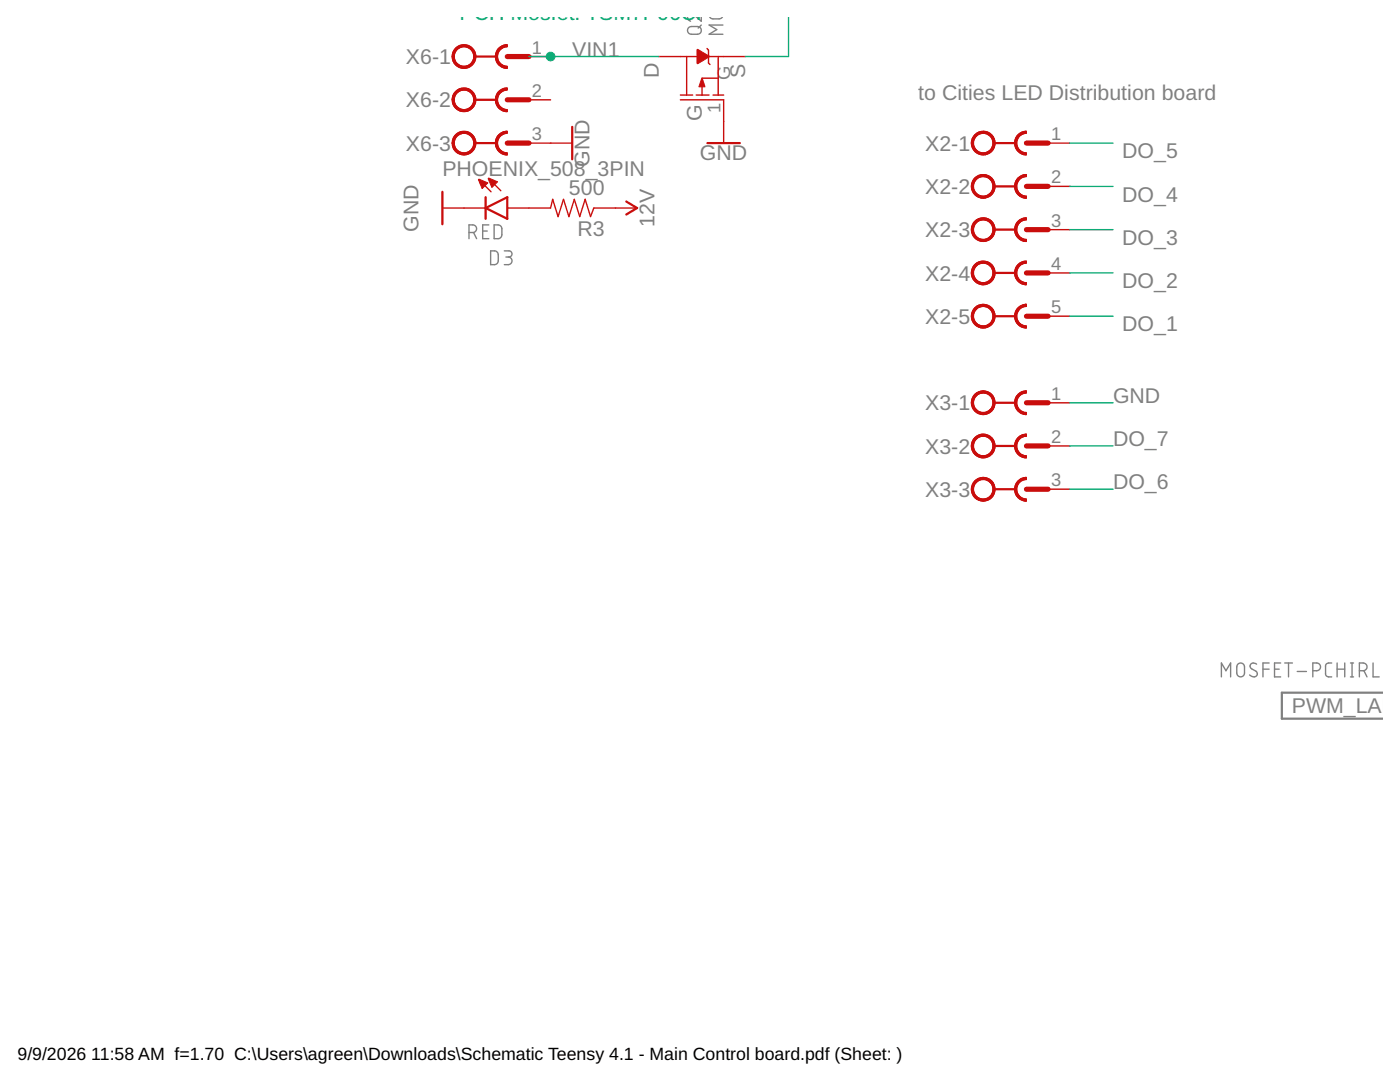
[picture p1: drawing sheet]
<svg xmlns="http://www.w3.org/2000/svg" width="279mm" height="216mm" viewBox="0 0 279 216" stroke-linecap="round" stroke-linejoin="round" font-family="sans-serif">
<g fill="none" stroke="#808080" stroke-width=".28">
<path d="M137.2 3.4l.2 .6 .4 .2M137.4 5.6l.6-.3h1.2a.77 .77 0 0 1 .8 .8 .77 .77 0 0 1-.8 .7h-1.2l-.5-.1-.3-.6zM139 3.4l1 .8v-.8M140 5l-.7 .6M141.7 3.4l.6 .4h1.2l.6-.4M144.3 5h-2.8l1.5 .9-1.5 .9h2.8M93.6 46.4h.8a.76 .76 0 0 0 .7-.8 .76 .76 0 0 0-.7-.7h-.8v2.7M94.5 46.4l.6 1.2M96.3 46.1h.9M97.6 44.9h-1.3v2.7h1.3M97.9 50.1h1l.5 .5v1.7l-.5 .5h-1zM98.6 44.9h1l.5 .5v1.7l-.5 .5h-1z"/>
<path d="M100.6 50.1h1a.61 .61 0 0 1 .6 .6 .61 .61 0 0 1-.6 .6h-.6M101.4 51.3a.76 .76 0 0 1 .8 .7 .76 .76 0 0 1-.8 .8h-.8M243.8 135.1v-2.8l.9 1.5 .9-1.5v2.8M247 132.6a.77 .77 0 0 1 .8-.3 .77 .77 0 0 1 .6 .8v1.2a.77 .77 0 0 1-.8 .8 .77 .77 0 0 1-.8-.8v-1.2zM250.8 132.5a.7 .7 0 0 0-1-.2 .7 .7 0 0 0-.2 1l1 .6a.66 .66 0 0 1 .2 1 .66 .66 0 0 1-1 .1l-.4-.3M252.1 133.5h1.2M253.3 132.3h-1.2v2.8M254.4 133.5h.9M255.6 132.3h-1.2v2.8h1.2M256.4 132.3h1.5M257.2 132.3v2.8M258.9 134h1.8"/>
<path d="M262 133.8h.8a.77 .77 0 0 0 .7-.7 .77 .77 0 0 0-.7-.8h-.8v2.8M265.8 132.3a1.13 1.13 0 0 0-1.2 .2l-.1 .4 .1 1.9a1.13 1.13 0 0 0 1.2 .3M266.8 133.5h1.6M266.8 132.3v2.8M268.4 132.3v2.8M269.5 132.3h.6M269.5 135.1h.6M269.8 132.3v2.8M271.3 133.8h.8a.77 .77 0 0 0 .7-.7 .77 .77 0 0 0-.7-.8h-.8v2.8M272.2 133.8l.6 1.3M274 132.3v2.8h1.3"/>
</g>
<path d="M276 138.2h-20.2v5.2h20.2" fill="none" stroke="#808080" stroke-width=".44"/>
<g fill="#c90d0c" stroke="#c90d0c" stroke-width=".2">
<path d="M194.5 26.9a2.37 2.37 0 0 1 3.8 .5 2.37 2.37 0 0 1-1.5 3.5 2.37 2.37 0 0 1-3-2.3h.5a1.94 1.94 0 0 1 2.9-1.7 1.94 1.94 0 0 1 .1 3.3 1.94 1.94 0 0 1-3-1.3v-.3h-.5a2.43 2.43 0 0 1 .7-1.7z" fill-rule="evenodd"/>
<path d="M194.5 26.9a2.37 2.37 0 0 1 3.8 .5 2.37 2.37 0 0 1-1.5 3.5 2.37 2.37 0 0 1-3-2.3h.5a1.94 1.94 0 0 1 2.9-1.7 1.94 1.94 0 0 1 .1 3.3 1.94 1.94 0 0 1-3-1.3v-.3h-.5a2.43 2.43 0 0 1 .7-1.7z" fill-rule="evenodd"/>
<path d="M202.5 28.6h.4a1.92 1.92 0 0 0 2 1.9v.4a2.38 2.38 0 0 1-2.4-2.3z" fill-rule="evenodd"/>
<path d="M203.2 26.9l1-.7h.7v.4a1.92 1.92 0 0 0-2 2h-.4v-.3a2.29 2.29 0 0 1 .7-1.4z" fill-rule="evenodd"/>
<path d="M203.2 26.9l1-.7h.7v.4a1.95 1.95 0 0 0-2 2 1.95 1.95 0 0 0 2 1.9v.4a2.37 2.37 0 0 1-2.2-1.4 2.37 2.37 0 0 1 .5-2.6z" fill-rule="evenodd"/>
<path d="M194.5 35.5a2.38 2.38 0 0 1 3.8 .5 2.38 2.38 0 0 1-1.5 3.5 2.38 2.38 0 0 1-3-2.3h.5a1.94 1.94 0 0 1 2.9-1.6 1.94 1.94 0 0 1 .1 3.3 1.94 1.94 0 0 1-3-1.3v-.4h-.5a2.54 2.54 0 0 1 .7-1.7z" fill-rule="evenodd"/>
<path d="M194.5 35.5a2.38 2.38 0 0 1 3.8 .5 2.38 2.38 0 0 1-1.5 3.5 2.38 2.38 0 0 1-3-2.3h.5a1.94 1.94 0 0 1 2.9-1.6 1.94 1.94 0 0 1 .1 3.3 1.94 1.94 0 0 1-3-1.3v-.4h-.5a2.54 2.54 0 0 1 .7-1.7z" fill-rule="evenodd"/>
<path d="M202.5 37.2h.4a1.92 1.92 0 0 0 2 1.9v.5a2.38 2.38 0 0 1-2.4-2.4z" fill-rule="evenodd"/>
<path d="M203.2 35.5l1-.6 .7-.1v.4a1.92 1.92 0 0 0-2 2h-.4v-.2a2.29 2.29 0 0 1 .7-1.5z" fill-rule="evenodd"/>
<path d="M203.2 35.5l1-.6 .7-.1v.4a1.95 1.95 0 0 0-2 2 1.95 1.95 0 0 0 2 1.9v.5a2.37 2.37 0 0 1-2.2-1.5 2.37 2.37 0 0 1 .5-2.6z" fill-rule="evenodd"/>
<path d="M194.5 44.1a2.38 2.38 0 0 1 3.8 .5 2.38 2.38 0 0 1-1.5 3.5 2.38 2.38 0 0 1-3-2.3h.5a1.94 1.94 0 0 1 2.9-1.6 1.94 1.94 0 0 1 .1 3.3 1.94 1.94 0 0 1-3-1.3v-.4h-.5a2.54 2.54 0 0 1 .7-1.7z" fill-rule="evenodd"/>
<path d="M194.5 44.1a2.38 2.38 0 0 1 3.8 .5 2.38 2.38 0 0 1-1.5 3.5 2.38 2.38 0 0 1-3-2.3h.5a1.94 1.94 0 0 1 2.9-1.6 1.94 1.94 0 0 1 .1 3.3 1.94 1.94 0 0 1-3-1.3v-.4h-.5a2.54 2.54 0 0 1 .7-1.7z" fill-rule="evenodd"/>
<path d="M202.5 45.8h.4a1.92 1.92 0 0 0 2 2v.4a2.38 2.38 0 0 1-2.4-2.4z" fill-rule="evenodd"/>
<path d="M203.2 44.1l1-.6h.7v.4a1.92 1.92 0 0 0-2 1.9h-.4v-.2a2.29 2.29 0 0 1 .7-1.5z" fill-rule="evenodd"/>
<path d="M203.2 44.1l1-.6h.7v.4a1.95 1.95 0 0 0-2 1.9 1.95 1.95 0 0 0 2 2v.4a2.37 2.37 0 0 1-2.2-1.5 2.37 2.37 0 0 1 .5-2.6z" fill-rule="evenodd"/>
<path d="M194.5 52.8a2.38 2.38 0 0 1 3.8 .5 2.38 2.38 0 0 1-1.5 3.4 2.38 2.38 0 0 1-3-2.2h.5a1.93 1.93 0 0 1 2.7-1.8 1.93 1.93 0 0 1 .6 3.1 1.93 1.93 0 0 1-3.2-.6l-.1-.7h-.5a2.54 2.54 0 0 1 .7-1.7z" fill-rule="evenodd"/>
<path d="M194.5 52.8a2.38 2.38 0 0 1 3.8 .5 2.38 2.38 0 0 1-1.5 3.4 2.38 2.38 0 0 1-3-2.2h.5a1.93 1.93 0 0 1 2.7-1.8 1.93 1.93 0 0 1 .6 3.1 1.93 1.93 0 0 1-3.2-.6l-.1-.7h-.5a2.54 2.54 0 0 1 .7-1.7z" fill-rule="evenodd"/>
<path d="M202.5 54.5h.4a1.88 1.88 0 0 0 2 1.9v.4a2.38 2.38 0 0 1-2.4-2.3z" fill-rule="evenodd"/>
<path d="M203.2 52.8l1-.6 .7-.1v.4a1.92 1.92 0 0 0-2 2h-.4v-.2a2.29 2.29 0 0 1 .7-1.5z" fill-rule="evenodd"/>
<path d="M203.2 52.8l1-.6 .7-.1v.4a1.94 1.94 0 0 0-2 2 1.94 1.94 0 0 0 2 1.9v.4a2.37 2.37 0 0 1-2.2-1.4 2.37 2.37 0 0 1 .5-2.6z" fill-rule="evenodd"/>
<path d="M194.5 61.4a2.38 2.38 0 0 1 3.8 .5 2.38 2.38 0 0 1-1.5 3.5 2.38 2.38 0 0 1-3-2.3h.5a1.93 1.93 0 0 1 2.7-1.8 1.93 1.93 0 0 1 .6 3.2 1.93 1.93 0 0 1-3.2-.7l-.1-.7h-.5a2.54 2.54 0 0 1 .7-1.7z" fill-rule="evenodd"/>
<path d="M194.5 61.4a2.38 2.38 0 0 1 3.8 .5 2.38 2.38 0 0 1-1.5 3.5 2.38 2.38 0 0 1-3-2.3h.5a1.93 1.93 0 0 1 2.7-1.8 1.93 1.93 0 0 1 .6 3.2 1.93 1.93 0 0 1-3.2-.7l-.1-.7h-.5a2.54 2.54 0 0 1 .7-1.7z" fill-rule="evenodd"/>
<path d="M202.5 63.1h.4a1.88 1.88 0 0 0 2 1.9v.5a2.38 2.38 0 0 1-2.4-2.4z" fill-rule="evenodd"/>
<path d="M203.2 61.4l.7-.5 .8-.2h.2v.5a1.92 1.92 0 0 0-2 1.9h-.4v-.2a2.29 2.29 0 0 1 .7-1.5z" fill-rule="evenodd"/>
<path d="M203.2 61.4l.7-.5 .8-.2h.2v.5a1.94 1.94 0 0 0-2 1.9 1.94 1.94 0 0 0 2 1.9v.5a2.37 2.37 0 0 1-2.2-1.5 2.37 2.37 0 0 1 .5-2.6z" fill-rule="evenodd"/>
<path d="M194.5 78.7a2.37 2.37 0 0 1 3.8 .5 2.37 2.37 0 0 1-1.5 3.5 2.37 2.37 0 0 1-3-2.3h.5a1.94 1.94 0 0 1 2.9-1.7 1.94 1.94 0 0 1 .1 3.3 1.94 1.94 0 0 1-3-1.3v-.3h-.5a2.54 2.54 0 0 1 .7-1.7z" fill-rule="evenodd"/>
<path d="M194.5 78.7a2.37 2.37 0 0 1 3.8 .5 2.37 2.37 0 0 1-1.5 3.5 2.37 2.37 0 0 1-3-2.3h.5a1.94 1.94 0 0 1 2.9-1.7 1.94 1.94 0 0 1 .1 3.3 1.94 1.94 0 0 1-3-1.3v-.3h-.5a2.54 2.54 0 0 1 .7-1.7z" fill-rule="evenodd"/>
<path d="M202.5 80.4h.4a1.92 1.92 0 0 0 2 1.9v.4a2.38 2.38 0 0 1-2.4-2.3z" fill-rule="evenodd"/>
<path d="M203.2 78.7a2.25 2.25 0 0 1 1.7-.7v.4a1.92 1.92 0 0 0-2 2h-.4v-.2a2.29 2.29 0 0 1 .7-1.5z" fill-rule="evenodd"/>
<path d="M203.2 78.7a2.25 2.25 0 0 1 1.7-.7v.4a1.94 1.94 0 0 0-2 2 1.94 1.94 0 0 0 2 1.9v.4a2.37 2.37 0 0 1-2.2-1.4 2.37 2.37 0 0 1 .5-2.6z" fill-rule="evenodd"/>
<path d="M194.5 87.3a2.37 2.37 0 0 1 3.8 .5 2.37 2.37 0 0 1-1.5 3.5 2.37 2.37 0 0 1-3-2.3h.5a1.94 1.94 0 0 1 2.9-1.6 1.94 1.94 0 0 1 .1 3.3 1.94 1.94 0 0 1-3-1.3v-.4h-.5a2.54 2.54 0 0 1 .7-1.7z" fill-rule="evenodd"/>
<path d="M194.5 87.3a2.37 2.37 0 0 1 3.8 .5 2.37 2.37 0 0 1-1.5 3.5 2.37 2.37 0 0 1-3-2.3h.5a1.94 1.94 0 0 1 2.9-1.6 1.94 1.94 0 0 1 .1 3.3 1.94 1.94 0 0 1-3-1.3v-.4h-.5a2.54 2.54 0 0 1 .7-1.7z" fill-rule="evenodd"/>
<path d="M202.5 89h.4a1.92 1.92 0 0 0 2 1.9v.5a2.38 2.38 0 0 1-2.4-2.4z" fill-rule="evenodd"/>
<path d="M203.2 87.3a2.25 2.25 0 0 1 1.7-.7v.5a1.92 1.92 0 0 0-2 1.9h-.4v-.2a2.29 2.29 0 0 1 .7-1.5z" fill-rule="evenodd"/>
<path d="M203.2 87.3a2.25 2.25 0 0 1 1.7-.7v.5a1.94 1.94 0 0 0-2 1.9 1.94 1.94 0 0 0 2 1.9v.5a2.37 2.37 0 0 1-2.2-1.5 2.37 2.37 0 0 1 .5-2.6z" fill-rule="evenodd"/>
<path d="M194.5 95.9a2.37 2.37 0 0 1 3.8 .5 2.37 2.37 0 0 1-1.5 3.5 2.37 2.37 0 0 1-3-2.3h.5a1.94 1.94 0 0 1 2.9-1.6 1.94 1.94 0 0 1 .1 3.3 1.94 1.94 0 0 1-3-1.3v-.4h-.5a2.54 2.54 0 0 1 .7-1.7z" fill-rule="evenodd"/>
<path d="M194.5 95.9a2.37 2.37 0 0 1 3.8 .5 2.37 2.37 0 0 1-1.5 3.5 2.37 2.37 0 0 1-3-2.3h.5a1.94 1.94 0 0 1 2.9-1.6 1.94 1.94 0 0 1 .1 3.3 1.94 1.94 0 0 1-3-1.3v-.4h-.5a2.54 2.54 0 0 1 .7-1.7z" fill-rule="evenodd"/>
<path d="M202.5 97.6h.4a1.92 1.92 0 0 0 2 2v.4a2.38 2.38 0 0 1-2.4-2.4z" fill-rule="evenodd"/>
<path d="M203.2 95.9a2.25 2.25 0 0 1 1.7-.7v.5a1.92 1.92 0 0 0-2 1.9h-.4v-.2a2.29 2.29 0 0 1 .7-1.5z" fill-rule="evenodd"/>
<path d="M203.2 95.9a2.25 2.25 0 0 1 1.7-.7v.5a1.94 1.94 0 0 0-2 1.9 1.94 1.94 0 0 0 2 2v.4a2.37 2.37 0 0 1-2.2-1.5 2.37 2.37 0 0 1 .5-2.6z" fill-rule="evenodd"/>
<path d="M97.4 35.6l.1-.1 1.8 .8-1.1 1.1z" fill-rule="evenodd"/>
<path d="M95.5 35.9l.1-.2 1.8 .8-1.2 1.1z" fill-rule="evenodd"/>
<path d="M139.1 9.9l.1-.1 2.4 1.5-2.4 1.4h-.1z" fill-rule="evenodd"/>
<path d="M140 15.8h.2l.5 1.5h-1.2z" fill-rule="evenodd"/>
<path d="M90.9 9.6a2.37 2.37 0 0 1 3.7 .5 2.37 2.37 0 0 1-1.4 3.5 2.37 2.37 0 0 1-3-2.3h.5a1.94 1.94 0 0 1 2.7-1.8 1.94 1.94 0 0 1 .4 3.3 1.94 1.94 0 0 1-3.1-1.1v-.4h-.5a2.29 2.29 0 0 1 .7-1.7z" fill-rule="evenodd"/>
<path d="M90.9 9.6a2.37 2.37 0 0 1 3.7 .5 2.37 2.37 0 0 1-1.4 3.5 2.37 2.37 0 0 1-3-2.3h.5a1.94 1.94 0 0 1 2.7-1.8 1.94 1.94 0 0 1 .4 3.3 1.94 1.94 0 0 1-3.1-1.1v-.4h-.5a2.29 2.29 0 0 1 .7-1.7z" fill-rule="evenodd"/>
<path d="M98.9 11.3h.4a1.95 1.95 0 0 0 1.9 1.9v.5a2.31 2.31 0 0 1-2.3-2.4z" fill-rule="evenodd"/>
<path d="M99.5 9.6l.7-.5 .8-.2h.2v.4a1.95 1.95 0 0 0-1.9 2h-.4v-.2l.2-.8z" fill-rule="evenodd"/>
<path d="M99.5 9.6l.7-.5 .8-.2h.2v.4a1.95 1.95 0 0 0-1.9 2 1.95 1.95 0 0 0 1.9 1.9v.5a2.38 2.38 0 0 1-2.2-1.5 2.38 2.38 0 0 1 .5-2.6z" fill-rule="evenodd"/>
<path d="M90.9 18.2a2.37 2.37 0 0 1 3.7 .5 2.37 2.37 0 0 1-1.4 3.5 2.37 2.37 0 0 1-3-2.3h.5a1.94 1.94 0 0 1 2.7-1.8 1.94 1.94 0 0 1 .4 3.3 1.94 1.94 0 0 1-3.1-1.1v-.4h-.5a2.29 2.29 0 0 1 .7-1.7z" fill-rule="evenodd"/>
<path d="M90.9 18.2a2.37 2.37 0 0 1 3.7 .5 2.37 2.37 0 0 1-1.4 3.5 2.37 2.37 0 0 1-3-2.3h.5a1.94 1.94 0 0 1 2.7-1.8 1.94 1.94 0 0 1 .4 3.3 1.94 1.94 0 0 1-3.1-1.1v-.4h-.5a2.29 2.29 0 0 1 .7-1.7z" fill-rule="evenodd"/>
<path d="M98.9 19.9h.4a1.95 1.95 0 0 0 1.9 2v.4a2.31 2.31 0 0 1-2.3-2.4z" fill-rule="evenodd"/>
<path d="M99.5 18.2l.7-.4 .8-.3h.2v.5a1.95 1.95 0 0 0-1.9 1.9h-.4v-.2l.2-.8z" fill-rule="evenodd"/>
<path d="M99.5 18.2l.7-.4 .8-.3h.2v.5a1.95 1.95 0 0 0-1.9 1.9 1.95 1.95 0 0 0 1.9 2v.4a2.39 2.39 0 0 1-2.2-1.5 2.39 2.39 0 0 1 .5-2.6z" fill-rule="evenodd"/>
<path d="M90.9 26.9a2.37 2.37 0 0 1 3.7 .4 2.37 2.37 0 0 1-1.4 3.5 2.37 2.37 0 0 1-3-2.2h.5a1.94 1.94 0 0 1 2.7-1.8 1.94 1.94 0 0 1 .4 3.3 1.94 1.94 0 0 1-3.1-1.2v-.3h-.5a2.29 2.29 0 0 1 .7-1.7z" fill-rule="evenodd"/>
<path d="M90.9 26.9a2.37 2.37 0 0 1 3.7 .4 2.37 2.37 0 0 1-1.4 3.5 2.37 2.37 0 0 1-3-2.2h.5a1.94 1.94 0 0 1 2.7-1.8 1.94 1.94 0 0 1 .4 3.3 1.94 1.94 0 0 1-3.1-1.2v-.3h-.5a2.29 2.29 0 0 1 .7-1.7z" fill-rule="evenodd"/>
<path d="M98.9 28.6h.4a1.95 1.95 0 0 0 1.9 1.9v.4a2.35 2.35 0 0 1-2.3-2.3z" fill-rule="evenodd"/>
<path d="M99.5 26.9l.7-.5 .8-.2h.2v.4a1.95 1.95 0 0 0-1.9 2h-.4v-.3l.2-.8z" fill-rule="evenodd"/>
<path d="M99.5 26.9l.7-.5 .8-.2h.2v.4a1.95 1.95 0 0 0-1.9 2 1.95 1.95 0 0 0 1.9 1.9v.4a2.39 2.39 0 0 1-2.2-1.4 2.39 2.39 0 0 1 .5-2.6z" fill-rule="evenodd"/>
</g>
<g fill="none" stroke="#c90d0c" stroke-width=".44">
<path d="M94.8 11.3h4.3M94.8 19.9h4.3M88.3 38.3v6.4M94.8 28.6h4.3M96.9 39.3v4.4M114.2 25.3v6.5M141.2 28.6h6.5M198.4 28.6h4.3M198.4 37.2h4.3M96.9 41.5l4.3-2.2v4.4zM125 40.2l2.1 1.3-2.1 1.3M198.4 45.8h4.3"/>
<path d="M198.4 54.5h4.3M198.4 63.1h4.3M198.4 80.4h4.3M198.4 89h4.3M198.4 97.6h4.3"/>
</g>
<path d="M101.2 11.3h4.4M101.2 19.9h4.4M101.2 28.6h4.4M204.9 28.6h4.3M204.9 37.2h4.3M204.9 45.8h4.3M204.9 54.5h4.3M204.9 63.1h4.3M204.9 80.4h4.3M204.9 89h4.3M204.9 97.6h4.3" fill="none" stroke="#c90d0c" stroke-width="1"/>
<g fill="none" stroke="#c90d0c" stroke-width=".28">
<path d="M105.6 19.9h4.3M105.6 11.3h4.3M131.5 11.3h7.6M135.8 19.9h8.6v8.7M135.8 19h2.4M137 11.3v7.7M138.9 19h2.6M141.1 9.7l.3 .3v2.6l.3 .3M141.4 11.3h7.3M142.3 19h2.1M143.3 11.3v7.7M143.3 15.6h-3.2v3.4"/>
<path d="M95.6 35.9l2.4 2.4M97.6 35.7l2.3 2.4M105.6 28.6h8.6M209.2 28.6h4.3M209.2 37.2h4.3M88.3 41.5h8.6M101.2 41.5h8.7l.4-1.7 1.1 3.4 1.1-3.4 1 3.4 1.1-3.4 1.1 3.4 1.1-3.4 1.1 3.4 .6-1.7h8.6M209.2 45.8h4.3M209.2 54.5h4.3M209.2 63.1h4.3M209.2 80.4h4.3M209.2 89h4.3"/>
<path d="M209.2 97.6h4.3"/>
</g>
<path d="M105.6 11.3h25.9M157.4 3.4v7.9h-8.7M213.5 37.2h8.6M213.5 28.6h8.6M213.5 54.5h8.6M213.5 45.8h8.6M213.5 63.1h8.6M213.5 80.4h8.6M213.5 97.6h8.6M213.5 89h8.6" fill="none" stroke="#0dab76" stroke-width=".28"/>
<circle cx="109.9" cy="11.3" r=".87" fill="#0dab76" stroke="#0dab76" stroke-width=".2"/>
<text font-size="4.3" fill="#0dab76" x="91.7" y="3.9">PCH Mosfet: TSM7P06CP</text>
<g font-size="4.3" fill="#808080">
<text x="114.2" y="11.3">VIN1</text>
<text x="81" y="12.8">X6-1</text>
<text x="131.5" y="15.6" transform="rotate(-90 131.5 15.6)">D</text>
<text x="148.7" y="15.6" transform="rotate(-90 148.7 15.6)">S</text>
<text x="81" y="21.4">X6-2</text>
<text x="183.3" y="19.9">to Cities LED Distribution board</text>
<text x="140.1" y="24.2" transform="rotate(-90 140.1 24.2)">G</text>
<text x="81" y="30.1">X6-3</text>
<text x="88.3" y="35">PHOENIX_508_3PIN</text>
<text x="117.6" y="33.3" transform="rotate(-90 117.6 33.3)">GND</text>
<text x="139.7" y="32">GND</text>
<text x="184.6" y="30.1">X2-1</text>
<text x="224" y="31.6">DO_5</text>
<text x="113.6" y="38.9">500</text>
<text x="184.6" y="38.7">X2-2</text>
<text x="224" y="40.2">DO_4</text>
<text x="83.5" y="46.2" transform="rotate(-90 83.5 46.2)">GND</text>
<text x="115.2" y="47.1">R3</text>
<text x="130.6" y="45.3" transform="rotate(-90 130.6 45.3)">12V</text>
<text x="184.6" y="47.3">X2-3</text>
<text x="224" y="48.8">DO_3</text>
<text x="184.6" y="56">X2-4</text>
<text x="224" y="57.5">DO_2</text>
<text x="184.6" y="64.6">X2-5</text>
<text x="224" y="66.1">DO_1</text>
<text x="184.6" y="81.9">X3-1</text>
<text x="222.1" y="80.4">GND</text>
<text x="222.1" y="89">DO_7</text>
<text x="184.6" y="90.5">X3-2</text>
<text x="184.6" y="99.1">X3-3</text>
<text x="222.1" y="97.6">DO_6</text>
<text x="257.8" y="142.3">PWM_LANG</text>
</g>
<g font-size="3.7" fill="#808080">
<text x="106.2" y="10.7">1</text>
<text x="145.7" y="15.9" transform="rotate(-90 145.7 15.9)">G</text>
<text x="106.2" y="19.3">2</text>
<text x="143.8" y="22.6" transform="rotate(-90 143.8 22.6)">1</text>
<text x="106.2" y="27.9">3</text>
<text x="209.8" y="27.9">1</text>
<text x="209.8" y="36.6">2</text>
<text x="209.8" y="45.2">3</text>
<text x="209.8" y="53.9">4</text>
<text x="209.8" y="62.5">5</text>
<text x="209.8" y="79.8">1</text>
<text x="209.8" y="88.4">2</text>
<text x="209.8" y="97">3</text>
</g>
<g font-size="3.5">
<text x="3.5" y="211.4">9/9/2026</text>
<text x="18.2" y="211.4">11:58 AM f=1.70 C:\Users\agreen\Downloads\Schematic Teensy 4.1 - Main Control board.pdf (Sheet: )</text>
</g>
</svg>
